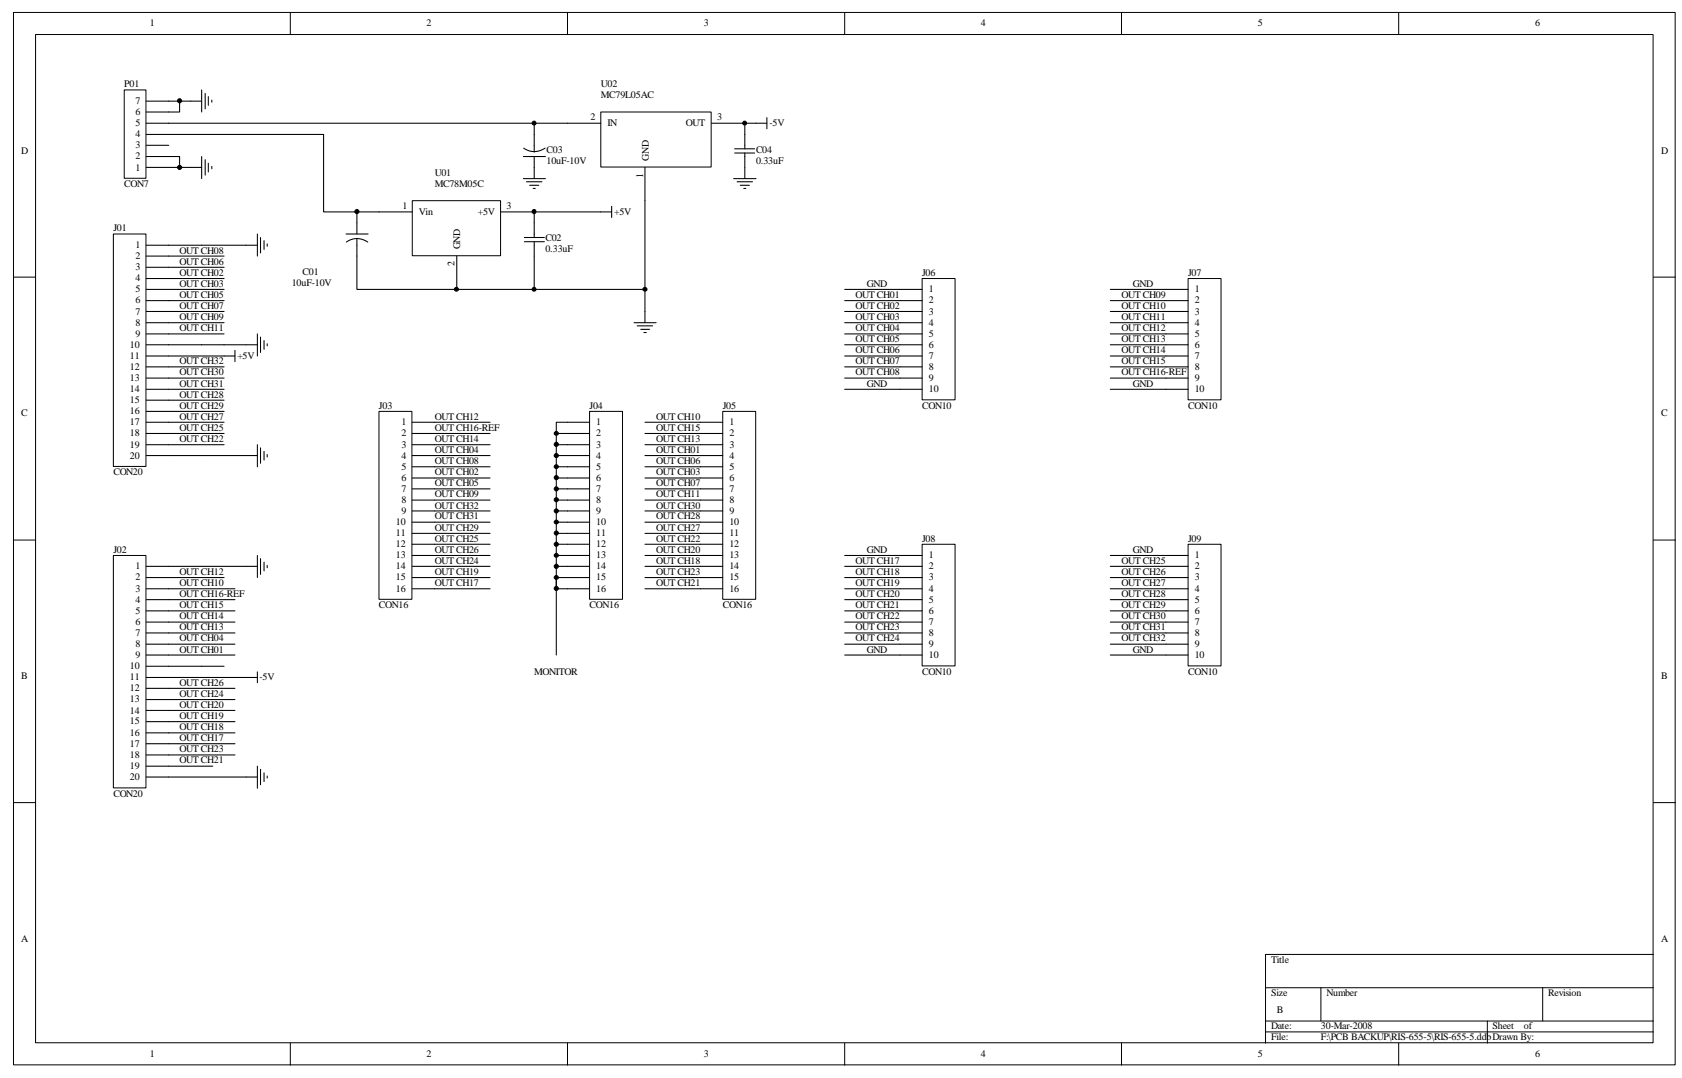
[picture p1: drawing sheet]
<svg xmlns="http://www.w3.org/2000/svg" width="406mm" height="260mm" viewBox="0 0 406 260" stroke-linecap="round" stroke-linejoin="round" font-family="sans-serif">
<g fill="none" stroke="#000" stroke-width=".24">
<path d="M3.3 3h401.4v254.2h-401.4zM8.6 8.3h390.8v243.5h-390.8zM70.1 3v5.3M137.1 3v5.3M204.1 3v5.3M271 3v5.3M337.9 3v5.3M3.3 66.9h5.3M399.5 66.9h5.3M3.3 130.4h5.3M399.5 130.4h5.3M3.3 193.8h5.3"/>
<path d="M399.5 193.8h5.3M305.8 238.5h93.7M319.2 238.5v8.1M372.7 238.5v8.1M399.5 230.5h-93.7v21.4M70.1 251.9v5.4M137.1 251.9v5.4M204.1 251.9v5.4M271 251.9v5.4M305.8 246.6h93.7M305.8 249.2h93.7M337.9 251.9v5.4"/>
<path d="M359.4 246.6v5.3"/>
</g>
<path d="M27.5 56.6h7.8v56h-7.8z" fill="#fff"/>
<path d="M27.4 56.5h7.9v56.1h-7.9z" fill="none" stroke="#000" stroke-width=".24"/>
<g fill="none" stroke="#000" stroke-width=".25">
<path d="M35.3 59.2h5.5M35.3 61.8h5.5M35.3 64.6h5.5M35.3 67.3h5.5M35.3 69.9h5.5M35.3 72.6h5.5M35.3 75.2h5.5M35.3 77.9h5.5M35.3 80.6h5.5M35.3 83.3h5.5M35.3 86h5.5M35.3 88.6h5.5"/>
<path d="M35.3 91.3h5.5M35.3 94h5.5M35.3 96.6h5.5M35.3 99.4h5.5M35.3 102h5.5M35.3 104.7h5.5M35.3 107.4h5.5M35.3 110h5.5"/>
</g>
<path d="M27.5 134.2h7.8v56.1h-7.8z" fill="#fff"/>
<path d="M27.4 134.2h7.9v56.1h-7.9z" fill="none" stroke="#000" stroke-width=".24"/>
<g fill="none" stroke="#000" stroke-width=".25">
<path d="M35.3 136.8h5.5M35.3 139.5h5.5M35.3 142.2h5.5M35.3 144.8h5.5M35.3 147.5h5.5M35.3 150.2h5.5M35.3 152.9h5.5M35.3 155.6h5.5M35.3 158.2h5.5M35.3 160.9h5.5M35.3 163.6h5.5M35.3 166.2h5.5"/>
<path d="M35.3 169h5.5M35.3 171.6h5.5M35.3 174.3h5.5M35.3 177h5.5M35.3 179.6h5.5M35.3 182.3h5.5M35.3 185h5.5M35.3 187.7h5.5"/>
</g>
<path d="M222.9 67.4h7.9v29.2h-7.9z" fill="#fff"/>
<path d="M222.8 67.3h8v29.3h-8z" fill="none" stroke="#000" stroke-width=".24"/>
<g fill="none" stroke="#000" stroke-width=".25">
<path d="M40.8 59.2h7.9M59.5 59.2h2.7M62.2 56.5v5.3M62.9 57.4v3.7M63.8 58.1v2.1M64.6 58.9v.6M40.8 69.9h13.3M40.8 72.6h13.3M40.8 75.2h13.3M40.8 77.9h13.3M40.8 61.8h13.3M40.8 64.6h13.3"/>
<path d="M40.8 67.3h13.3M217.5 69.9h5.3M217.5 72.6h5.3M217.5 75.2h5.3M217.5 77.9h5.3M40.8 80.6h13.3M40.8 83.3h7.9M40.8 88.6h13.3M40.8 91.3h13.3M40.8 94h13.3M40.8 96.6h13.3M40.8 99.4h13.3"/>
<path d="M54.1 86h2.7M56.8 84.6v2.7M59.5 83.3h2.7M62.2 80.6v5.4M62.9 81.4v3.7M63.8 82.3v2.1M64.6 83v.5M217.5 80.6h5.3M217.5 83.3h5.3M217.5 86h5.3M217.5 88.6h5.3M217.5 91.3h5.3"/>
<path d="M217.5 94h5.3M40.8 102h13.3M40.8 104.7h13.3M40.8 107.4h13.3M40.8 110h7.9M59.5 110h2.7M62.2 107.4v5.3M62.9 108.2v3.7M63.8 109v2.1M64.6 109.8v.6M105 102h13.4M105 104.7h13.4"/>
<path d="M105 107.4h13.4M105 110h13.4M105 112.7h13.4M105 115.4h13.4M105 118.1h13.4M40.8 136.8h21.4M40.8 139.5h13.3M62.2 134.2v5.3M62.9 134.9v3.8M63.8 135.8v2.1M64.6 136.5v.6M105 136.8h13.4"/>
<path d="M105 139.5h13.4M105 120.8h13.4M105 123.4h13.4M105 126.1h13.4M105 128.8h13.4M105 131.4h13.4M105 134.2h13.4M40.8 142.2h16M40.8 144.8h16M40.8 147.5h16M40.8 150.2h16M40.8 152.9h16"/>
<path d="M40.8 155.6h16M40.8 158.2h16M40.8 163.6h21.4M40.8 160.9h7.9M40.8 166.2h16M40.8 169h16M40.8 171.6h16M40.8 174.3h16M40.8 177h16M40.8 179.6h16M62.2 162.3v2.6M40.8 187.7h21.4"/>
<path d="M40.8 185h10.6M40.8 182.3h16M62.2 185v5.4M62.9 185.8v3.7M63.8 186.6v2.2M64.6 187.4v.5"/>
</g>
<path d="M91.7 99.4h7.8v45.3h-7.8z" fill="#fff"/>
<path d="M91.6 99.4h7.9v45.3h-7.9z" fill="none" stroke="#000" stroke-width=".24"/>
<g fill="none" stroke="#000" stroke-width=".25">
<path d="M99.6 102h5.4M99.6 104.7h5.4M99.6 107.4h5.4M99.6 110h5.4M99.6 112.7h5.4M99.6 115.4h5.4M99.6 118.1h5.4M155.8 102h13.4M155.8 104.7h13.4M155.8 107.4h13.4M155.8 110h13.4M155.8 112.7h13.4"/>
<path d="M155.8 115.4h13.4M155.8 118.1h13.4M99.6 120.8h5.4M99.6 123.4h5.4M99.6 126.1h5.4M99.6 128.8h5.4M99.6 131.4h5.4M99.6 134.2h5.4M99.6 136.8h5.4M99.6 139.5h5.4M155.8 120.8h13.4M155.8 123.4h13.4"/>
<path d="M155.8 126.1h13.4M155.8 128.8h13.4M155.8 131.4h13.4M155.8 134.2h13.4M155.8 136.8h13.4M155.8 139.5h13.4M99.6 142.2h18.8"/>
</g>
<path d="M174.7 99.4h7.9v45.3h-7.9z" fill="#fff"/>
<path d="M174.6 99.4h8v45.3h-8z" fill="none" stroke="#000" stroke-width=".24"/>
<g fill="none" stroke="#000" stroke-width=".25">
<path d="M204.1 69.9h13.4M204.1 72.6h13.4M204.1 75.2h13.4M204.1 77.9h13.4M204.1 94h13.4M204.1 91.3h13.4M204.1 88.6h13.4M204.1 86h13.4M204.1 83.3h13.4M204.1 80.6h13.4M169.2 102h5.4M169.2 104.7h5.4"/>
<path d="M169.2 107.4h5.4M169.2 110h5.4M169.2 112.7h5.4M169.2 115.4h5.4M169.2 118.1h5.4M169.2 120.8h5.4M169.2 123.4h5.4M169.2 126.1h5.4M169.2 128.8h5.4M169.2 131.4h5.4M169.2 134.2h5.4M169.2 136.8h5.4"/>
<path d="M169.2 139.5h5.4M155.8 142.2h18.8"/>
</g>
<path d="M222.9 131.5h7.9v29.3h-7.9z" fill="#fff"/>
<path d="M222.8 131.4h8v29.4h-8z" fill="none" stroke="#000" stroke-width=".24"/>
<path d="M204.1 134.2h18.7M204.1 136.8h18.7M204.1 139.5h18.7M204.1 142.2h18.7M204.1 144.8h18.7M204.1 147.5h18.7M204.1 150.2h18.7M204.1 152.9h18.7M204.1 155.6h18.7M204.1 158.2h18.7" fill="none" stroke="#000" stroke-width=".25"/>
<path d="M287.1 67.4h7.9v29.2h-7.9z" fill="#fff"/>
<path d="M287.1 67.3h7.9v29.3h-7.9z" fill="none" stroke="#000" stroke-width=".24"/>
<path d="M268.3 69.9h18.8M268.3 72.6h18.8M268.3 75.2h18.8M268.3 77.9h18.8M268.3 80.6h18.8M268.3 83.3h18.8M268.3 86h18.8M268.3 88.6h18.8M268.3 91.3h18.8M268.3 94h18.8" fill="none" stroke="#000" stroke-width=".25"/>
<path d="M287.1 131.5h7.9v29.3h-7.9z" fill="#fff"/>
<path d="M287.1 131.4h7.9v29.4h-7.9z" fill="none" stroke="#000" stroke-width=".24"/>
<path d="M268.3 134.2h18.8M268.3 136.8h18.8M268.3 139.5h18.8M268.3 142.2h18.8M268.3 144.8h18.8M268.3 147.5h18.8M268.3 150.2h18.8M268.3 152.9h18.8M268.3 155.6h18.8M268.3 158.2h18.8" fill="none" stroke="#000" stroke-width=".25"/>
<path d="M142.5 99.4h7.9v45.3h-7.9z" fill="#fff"/>
<path d="M142.5 99.4h7.9v45.3h-7.9z" fill="none" stroke="#000" stroke-width=".24"/>
<g fill="none" stroke="#000" stroke-width=".25">
<path d="M134.4 104.7h8.1M134.4 107.4h8.1M134.4 110h8.1M134.4 112.7h8.1M134.4 115.4h8.1M134.4 118.1h8.1M142.5 102h-8.1v56.2M134.4 120.8h8.1M134.4 123.4h8.1M134.4 126.1h8.1M134.4 128.8h8.1M134.4 131.4h8.1"/>
<path d="M134.4 134.2h8.1M134.4 136.8h8.1M142.5 139.5h-8.1v2.7h8.1"/>
</g>
<g fill="#000" stroke="#000" stroke-width=".24">
<circle cx="134.4" cy="115.4" r=".5"/>
<circle cx="134.4" cy="107.3" r=".5"/>
<circle cx="134.4" cy="118.1" r=".5"/>
<circle cx="134.4" cy="110" r=".5"/>
<circle cx="134.4" cy="112.7" r=".48"/>
<circle cx="134.4" cy="104.7" r=".48"/>
<circle cx="134.4" cy="131.4" r=".5"/>
<circle cx="134.4" cy="120.7" r=".5"/>
<circle cx="134.4" cy="123.4" r=".5"/>
<circle cx="134.4" cy="136.8" r=".5"/>
<circle cx="134.4" cy="128.7" r=".5"/>
<circle cx="134.4" cy="134.1" r=".48"/>
<circle cx="134.4" cy="139.5" r=".48"/>
<circle cx="134.4" cy="126.1" r=".48"/>
<circle cx="134.4" cy="142.1" r=".5"/>
</g>
<path d="M99.7 48.6h21.2v13.2h-21.2z" fill="#fff"/>
<path d="M99.6 48.5h21.3v13.3h-21.3z" fill="none" stroke="#000" stroke-width=".24"/>
<path d="M91.6 51.2h8M121 51.2h8.1M110.4 61.8v8.1" fill="none" stroke="#000" stroke-width=".25"/>
<path d="M145.2 27.1h26.6v13.2h-26.6z" fill="#fff"/>
<path d="M145.2 27.1h26.6v13.2h-26.6z" fill="none" stroke="#000" stroke-width=".24"/>
<g fill="none" stroke="#000" stroke-width=".25">
<path d="M40.8 32.5h37.4v18.7h13.4M40.8 29.8h104.4M126.4 37.8h5.4M126.5 35.8a4.4 4.4 0 0 0 5.2 0M129.1 29.8v6.9M129.1 37.8v5.3M171.9 29.8h8.1M177.5 37h4.8M177.5 35.9h4.8M180 37v6.1M185.3 29.8h-5.3v6.1M185.3 28.4v2.7"/>
<path d="M83.6 56.5h5.3M86.2 57.6v12.3h69.6v8M86.2 57.6l1.4 .2 1.3 .7M86.2 57.6l-1.1 .2-1.4 .7M86.2 51.2v5.3M126.4 43.1h5.4M126.7 58.4h4.8M126.7 57.4h4.8M127.2 43.9h3.7M128 44.7h2.2M128.8 45.5h.5M129.1 58.4v11.5"/>
<path d="M147.8 51.2h-18.7v6.2M147.8 49.8v2.7M155.8 40.4v29.5M177.2 43.1h5.5M178.1 43.9h3.7M178.9 44.7h2.2M179.7 45.5h.5M153.2 77.9h5.3M154 78.7h3.7M154.8 79.5h2.1M155.6 80.3h.6M48.7 160.9h5.4"/>
</g>
<g fill="#000" stroke="#000" stroke-width=".24">
<circle cx="129" cy="29.7" r=".47"/>
<circle cx="179.9" cy="29.7" r=".47"/>
<circle cx="86.2" cy="51.1" r=".5"/>
<circle cx="129" cy="51.1" r=".49"/>
<circle cx="110.3" cy="69.9" r=".48"/>
<circle cx="129" cy="69.9" r=".47"/>
<circle cx="155.9" cy="69.9" r=".48"/>
</g>
<path d="M30.1 21.8h5.2v21.3h-5.2z" fill="#fff"/>
<path d="M30 21.7h5.3v21.4h-5.3z" fill="none" stroke="#000" stroke-width=".24"/>
<g fill="none" stroke="#000" stroke-width=".25">
<path d="M35.3 37.8h8.1v2.6M35.3 35.1h5.5M35.3 32.5h5.5M35.3 29.8h5.5M35.3 24.4h13.4M43.4 24.4v2.7h-8.1M48.7 21.7v5.4M48.7 37.8v5.3M49.6 22.6v3.7M49.6 38.6v3.7M50.3 23.3v2.1M50.3 39.4v2.1"/>
<path d="M51.2 24.2v.5M35.3 40.4h13.4M48.7 59.2h10.8M51.2 40.2v.6M40.8 86h13.3M48.7 83.3h10.8M48.7 110h10.8"/>
</g>
<g fill="#000" stroke="#000" stroke-width=".24">
<circle cx="43.4" cy="24.3" r=".5"/>
<circle cx="43.4" cy="40.4" r=".5"/>
</g>
<g font-size="2.4">
<text x="36.2" y="6.4">1</text>
<text x="103.1" y="6.4">2</text>
<text x="170.1" y="6.4">3</text>
<text x="237" y="6.4">4</text>
<text x="303.9" y="6.4">5</text>
<text x="370.9" y="6.4">6</text>
<text x="30" y="21">P01</text>
<text x="145.2" y="21">U02</text>
<text x="145.2" y="23.7">MC79L05AC</text>
<text x="32.7" y="27.7">6</text>
<text x="32.7" y="25.1">7</text>
<text x="142.7" y="29.1">2</text>
<text x="173.3" y="29.1">3</text>
<text x="32.7" y="35.8">3</text>
<text x="32.7" y="33.1">4</text>
<text x="32.7" y="30.4">5</text>
<text x="146.8" y="30.4">IN</text>
<text x="165.7" y="30.4">OUT</text>
<text x="185.9" y="30.4">-5V</text>
<text x="5.1" y="37.1">D</text>
<text x="32.7" y="41.2">1</text>
<text x="32.7" y="38.5">2</text>
<text x="132" y="36.9">C03</text>
<text x="132" y="39.6">10uF-10V</text>
<text x="156.8" y="38.8" transform="rotate(-90 156.8 38.8)">GND</text>
<text x="182.7" y="36.9">C04</text>
<text x="182.7" y="39.6">0.33uF</text>
<text x="401.4" y="37.1">D</text>
<text x="30" y="45.2">CON7</text>
<text x="105" y="42.5">U01</text>
<text x="105" y="45.2">MC78M05C</text>
<text x="155.4" y="42.9" transform="rotate(-90 155.4 42.9)">1</text>
<text x="97.2" y="50.5">1</text>
<text x="101.2" y="51.9">Vin</text>
<text x="115.4" y="51.9">+5V</text>
<text x="122.4" y="50.5">3</text>
<text x="148.4" y="51.9">+5V</text>
<text x="27.4" y="55.8">J01</text>
<text x="32.7" y="59.9">1</text>
<text x="131.8" y="58.3">C02</text>
<text x="32.7" y="62.5">2</text>
<text x="32.7" y="65.2">3</text>
<text x="43.4" y="63.9">OUT CH06</text>
<text x="43.4" y="61.3">OUT CH08</text>
<text x="109.9" y="64.3" transform="rotate(-90 109.9 64.3)">2</text>
<text x="111.2" y="60.2" transform="rotate(-90 111.2 60.2)">GND</text>
<text x="131.8" y="60.9">0.33uF</text>
<text x="32.7" y="67.9">4</text>
<text x="32.7" y="70.6">5</text>
<text x="43.4" y="66.6">OUT CH02</text>
<text x="43.4" y="69.3">OUT CH03</text>
<text x="43.4" y="71.9">OUT CH05</text>
<text x="70.5" y="69">10uF-10V</text>
<text x="73.1" y="66.3">C01</text>
<text x="206.7" y="71.9">OUT CH01</text>
<text x="209.4" y="69.3">GND</text>
<text x="222.8" y="66.6">J06</text>
<text x="224.4" y="70.6">1</text>
<text x="271" y="71.9">OUT CH09</text>
<text x="273.7" y="69.3">GND</text>
<text x="287.1" y="66.6">J07</text>
<text x="288.7" y="70.6">1</text>
<text x="32.7" y="73.3">6</text>
<text x="32.7" y="76">7</text>
<text x="43.4" y="74.6">OUT CH07</text>
<text x="43.4" y="77.3">OUT CH09</text>
<text x="206.7" y="74.6">OUT CH02</text>
<text x="206.7" y="77.3">OUT CH03</text>
<text x="224.4" y="73.3">2</text>
<text x="224.4" y="76">3</text>
<text x="271" y="74.6">OUT CH10</text>
<text x="271" y="77.3">OUT CH11</text>
<text x="288.7" y="73.3">2</text>
<text x="288.7" y="76">3</text>
<text x="31.4" y="83.9">10</text>
<text x="32.7" y="78.6">8</text>
<text x="32.7" y="81.3">9</text>
<text x="43.4" y="80">OUT CH11</text>
<text x="206.7" y="80">OUT CH04</text>
<text x="206.7" y="82.7">OUT CH05</text>
<text x="224.4" y="78.6">4</text>
<text x="224.4" y="81.3">5</text>
<text x="224.4" y="83.9">6</text>
<text x="271" y="80">OUT CH12</text>
<text x="271" y="82.7">OUT CH13</text>
<text x="288.7" y="78.6">4</text>
<text x="288.7" y="81.3">5</text>
<text x="288.7" y="83.9">6</text>
<text x="31.4" y="86.7">11</text>
<text x="31.4" y="89.4">12</text>
<text x="43.4" y="88">OUT CH32</text>
<text x="57.4" y="86.7">+5V</text>
<text x="206.7" y="85.3">OUT CH06</text>
<text x="206.7" y="88">OUT CH07</text>
<text x="224.4" y="86.7">7</text>
<text x="224.4" y="89.4">8</text>
<text x="271" y="85.3">OUT CH14</text>
<text x="271" y="88">OUT CH15</text>
<text x="288.7" y="86.7">7</text>
<text x="288.7" y="89.4">8</text>
<text x="31.4" y="92">13</text>
<text x="31.4" y="94.7">14</text>
<text x="43.4" y="90.6">OUT CH30</text>
<text x="43.4" y="93.3">OUT CH31</text>
<text x="206.7" y="90.6">OUT CH08</text>
<text x="209.4" y="93.3">GND</text>
<text x="224.4" y="92">9</text>
<text x="224.4" y="94.7">10</text>
<text x="271" y="90.6">OUT CH16-REF</text>
<text x="273.7" y="93.3">GND</text>
<text x="288.7" y="92">9</text>
<text x="288.7" y="94.7">10</text>
<text x="5.1" y="100.5">C</text>
<text x="31.4" y="97.3">15</text>
<text x="31.4" y="100">16</text>
<text x="43.4" y="101.4">OUT CH27</text>
<text x="43.4" y="96.1">OUT CH28</text>
<text x="43.4" y="98.7">OUT CH29</text>
<text x="91.6" y="98.7">J03</text>
<text x="105" y="101.4">OUT CH12</text>
<text x="142.5" y="98.7">J04</text>
<text x="158.5" y="101.4">OUT CH10</text>
<text x="174.6" y="98.7">J05</text>
<text x="222.8" y="98.7">CON10</text>
<text x="287.1" y="98.7">CON10</text>
<text x="401.4" y="100.5">C</text>
<text x="31.4" y="102.7">17</text>
<text x="31.4" y="105.4">18</text>
<text x="43.4" y="106.7">OUT CH22</text>
<text x="43.4" y="104">OUT CH25</text>
<text x="97" y="102.7">1</text>
<text x="97" y="105.4">2</text>
<text x="105" y="106.7">OUT CH14</text>
<text x="105" y="104">OUT CH16-REF</text>
<text x="144.1" y="102.7">1</text>
<text x="144.1" y="105.4">2</text>
<text x="158.5" y="106.7">OUT CH13</text>
<text x="158.5" y="104">OUT CH15</text>
<text x="176.2" y="102.7">1</text>
<text x="176.2" y="105.4">2</text>
<text x="31.4" y="108.1">19</text>
<text x="31.4" y="110.8">20</text>
<text x="97" y="108.1">3</text>
<text x="97" y="110.8">4</text>
<text x="97" y="113.4">5</text>
<text x="105" y="109.4">OUT CH04</text>
<text x="105" y="112.1">OUT CH08</text>
<text x="144.1" y="108.1">3</text>
<text x="144.1" y="110.8">4</text>
<text x="144.1" y="113.4">5</text>
<text x="158.5" y="109.4">OUT CH01</text>
<text x="158.5" y="112.1">OUT CH06</text>
<text x="176.2" y="108.1">3</text>
<text x="176.2" y="110.8">4</text>
<text x="176.2" y="113.4">5</text>
<text x="27.4" y="114.8">CON20</text>
<text x="97" y="116.1">6</text>
<text x="97" y="118.7">7</text>
<text x="105" y="114.8">OUT CH02</text>
<text x="105" y="117.5">OUT CH05</text>
<text x="144.1" y="116.1">6</text>
<text x="144.1" y="118.7">7</text>
<text x="158.5" y="114.8">OUT CH03</text>
<text x="158.5" y="117.5">OUT CH07</text>
<text x="176.2" y="116.1">6</text>
<text x="176.2" y="118.7">7</text>
<text x="97" y="121.5">8</text>
<text x="97" y="124.2">9</text>
<text x="105" y="120.1">OUT CH09</text>
<text x="105" y="125.4">OUT CH31</text>
<text x="105" y="122.8">OUT CH32</text>
<text x="144.1" y="121.5">8</text>
<text x="144.1" y="124.2">9</text>
<text x="158.5" y="120.1">OUT CH11</text>
<text x="158.5" y="125.4">OUT CH28</text>
<text x="158.5" y="122.8">OUT CH30</text>
<text x="176.2" y="121.5">8</text>
<text x="176.2" y="124.2">9</text>
<text x="95.6" y="126.8">10</text>
<text x="95.6" y="129.5">11</text>
<text x="105" y="130.9">OUT CH25</text>
<text x="105" y="128.1">OUT CH29</text>
<text x="144.1" y="126.8">10</text>
<text x="144.1" y="129.5">11</text>
<text x="158.5" y="130.9">OUT CH22</text>
<text x="158.5" y="128.1">OUT CH27</text>
<text x="176.2" y="126.8">10</text>
<text x="176.2" y="129.5">11</text>
<text x="222.8" y="130.9">J08</text>
<text x="287.1" y="130.9">J09</text>
<text x="27.4" y="133.5">J02</text>
<text x="32.7" y="137.5">1</text>
<text x="95.6" y="132.1">12</text>
<text x="95.6" y="134.8">13</text>
<text x="95.6" y="137.5">14</text>
<text x="105" y="136.2">OUT CH24</text>
<text x="105" y="133.5">OUT CH26</text>
<text x="144.1" y="132.1">12</text>
<text x="144.1" y="134.8">13</text>
<text x="144.1" y="137.5">14</text>
<text x="158.5" y="136.2">OUT CH18</text>
<text x="158.5" y="133.5">OUT CH20</text>
<text x="176.2" y="132.1">12</text>
<text x="176.2" y="134.8">13</text>
<text x="176.2" y="137.5">14</text>
<text x="206.7" y="136.2">OUT CH17</text>
<text x="209.4" y="133.5">GND</text>
<text x="224.4" y="134.8">1</text>
<text x="224.4" y="137.5">2</text>
<text x="271" y="136.2">OUT CH25</text>
<text x="273.7" y="133.5">GND</text>
<text x="288.7" y="134.8">1</text>
<text x="288.7" y="137.5">2</text>
<text x="32.7" y="140.2">2</text>
<text x="32.7" y="142.9">3</text>
<text x="43.4" y="141.5">OUT CH10</text>
<text x="43.4" y="138.8">OUT CH12</text>
<text x="95.6" y="140.2">15</text>
<text x="95.6" y="142.9">16</text>
<text x="105" y="141.5">OUT CH17</text>
<text x="105" y="138.8">OUT CH19</text>
<text x="144.1" y="140.2">15</text>
<text x="144.1" y="142.9">16</text>
<text x="158.5" y="141.5">OUT CH21</text>
<text x="158.5" y="138.8">OUT CH23</text>
<text x="176.2" y="140.2">15</text>
<text x="176.2" y="142.9">16</text>
<text x="206.7" y="138.8">OUT CH18</text>
<text x="206.7" y="141.5">OUT CH19</text>
<text x="224.4" y="140.2">3</text>
<text x="224.4" y="142.9">4</text>
<text x="271" y="138.8">OUT CH26</text>
<text x="271" y="141.5">OUT CH27</text>
<text x="288.7" y="140.2">3</text>
<text x="288.7" y="142.9">4</text>
<text x="32.7" y="145.6">4</text>
<text x="32.7" y="148.2">5</text>
<text x="43.4" y="149.6">OUT CH14</text>
<text x="43.4" y="146.9">OUT CH15</text>
<text x="43.4" y="144.2">OUT CH16-REF</text>
<text x="91.6" y="146.9">CON16</text>
<text x="142.5" y="146.9">CON16</text>
<text x="174.6" y="146.9">CON16</text>
<text x="206.7" y="144.2">OUT CH20</text>
<text x="206.7" y="146.9">OUT CH21</text>
<text x="206.7" y="149.6">OUT CH22</text>
<text x="224.4" y="145.6">5</text>
<text x="224.4" y="148.2">6</text>
<text x="271" y="144.2">OUT CH28</text>
<text x="271" y="146.9">OUT CH29</text>
<text x="271" y="149.6">OUT CH30</text>
<text x="288.7" y="145.6">5</text>
<text x="288.7" y="148.2">6</text>
<text x="32.7" y="150.9">6</text>
<text x="32.7" y="153.5">7</text>
<text x="43.4" y="154.9">OUT CH04</text>
<text x="43.4" y="152.3">OUT CH13</text>
<text x="206.7" y="152.3">OUT CH23</text>
<text x="206.7" y="154.9">OUT CH24</text>
<text x="224.4" y="150.9">7</text>
<text x="224.4" y="153.5">8</text>
<text x="271" y="152.3">OUT CH31</text>
<text x="271" y="154.9">OUT CH32</text>
<text x="288.7" y="150.9">7</text>
<text x="288.7" y="153.5">8</text>
<text x="31.4" y="161.6">10</text>
<text x="32.7" y="156.3">8</text>
<text x="32.7" y="159">9</text>
<text x="43.4" y="157.6">OUT CH01</text>
<text x="209.4" y="157.6">GND</text>
<text x="224.4" y="156.3">9</text>
<text x="224.4" y="159">10</text>
<text x="273.7" y="157.6">GND</text>
<text x="288.7" y="156.3">9</text>
<text x="288.7" y="159">10</text>
<text x="5.1" y="164">B</text>
<text x="31.4" y="164.3">11</text>
<text x="31.4" y="166.9">12</text>
<text x="43.4" y="165.7">OUT CH26</text>
<text x="62.7" y="164.3">-5V</text>
<text x="129.1" y="162.9">MONITOR</text>
<text x="222.8" y="162.9">CON10</text>
<text x="287.1" y="162.9">CON10</text>
<text x="401.4" y="164">B</text>
<text x="31.4" y="169.6">13</text>
<text x="31.4" y="172.3">14</text>
<text x="43.4" y="173.6">OUT CH19</text>
<text x="43.4" y="171">OUT CH20</text>
<text x="43.4" y="168.3">OUT CH24</text>
<text x="31.4" y="175">15</text>
<text x="31.4" y="177.7">16</text>
<text x="43.4" y="179">OUT CH17</text>
<text x="43.4" y="176.3">OUT CH18</text>
<text x="31.4" y="180.4">17</text>
<text x="31.4" y="183">18</text>
<text x="31.4" y="185.7">19</text>
<text x="43.4" y="184.4">OUT CH21</text>
<text x="43.4" y="181.7">OUT CH23</text>
<text x="31.4" y="188.3">20</text>
<text x="27.4" y="192.4">CON20</text>
<text x="5.1" y="227.5">A</text>
<text x="401.4" y="227.5">A</text>
<text x="307.1" y="232.5">Title</text>
<text x="307.1" y="240.6">Size</text>
<text x="308.5" y="244.6">B</text>
<text x="320.5" y="240.6">Number</text>
<text x="374.1" y="240.6">Revision</text>
<text x="307.1" y="248.6">Date:</text>
<text x="307.1" y="251.2">File:</text>
<text x="319.2" y="248.6">30-Mar-2008</text>
<text x="319.2" y="251.2">F:\PCB BACKUP\RIS-655-5\RIS-655-5.ddbDrawn By:</text>
<text x="360.6" y="248.6">Sheet</text>
<text x="368.2" y="248.6">of</text>
<text x="36.2" y="255.3">1</text>
<text x="103.1" y="255.3">2</text>
<text x="170.1" y="255.3">3</text>
<text x="237" y="255.3">4</text>
<text x="303.9" y="255.3">5</text>
<text x="370.9" y="255.3">6</text>
</g>
</svg>
